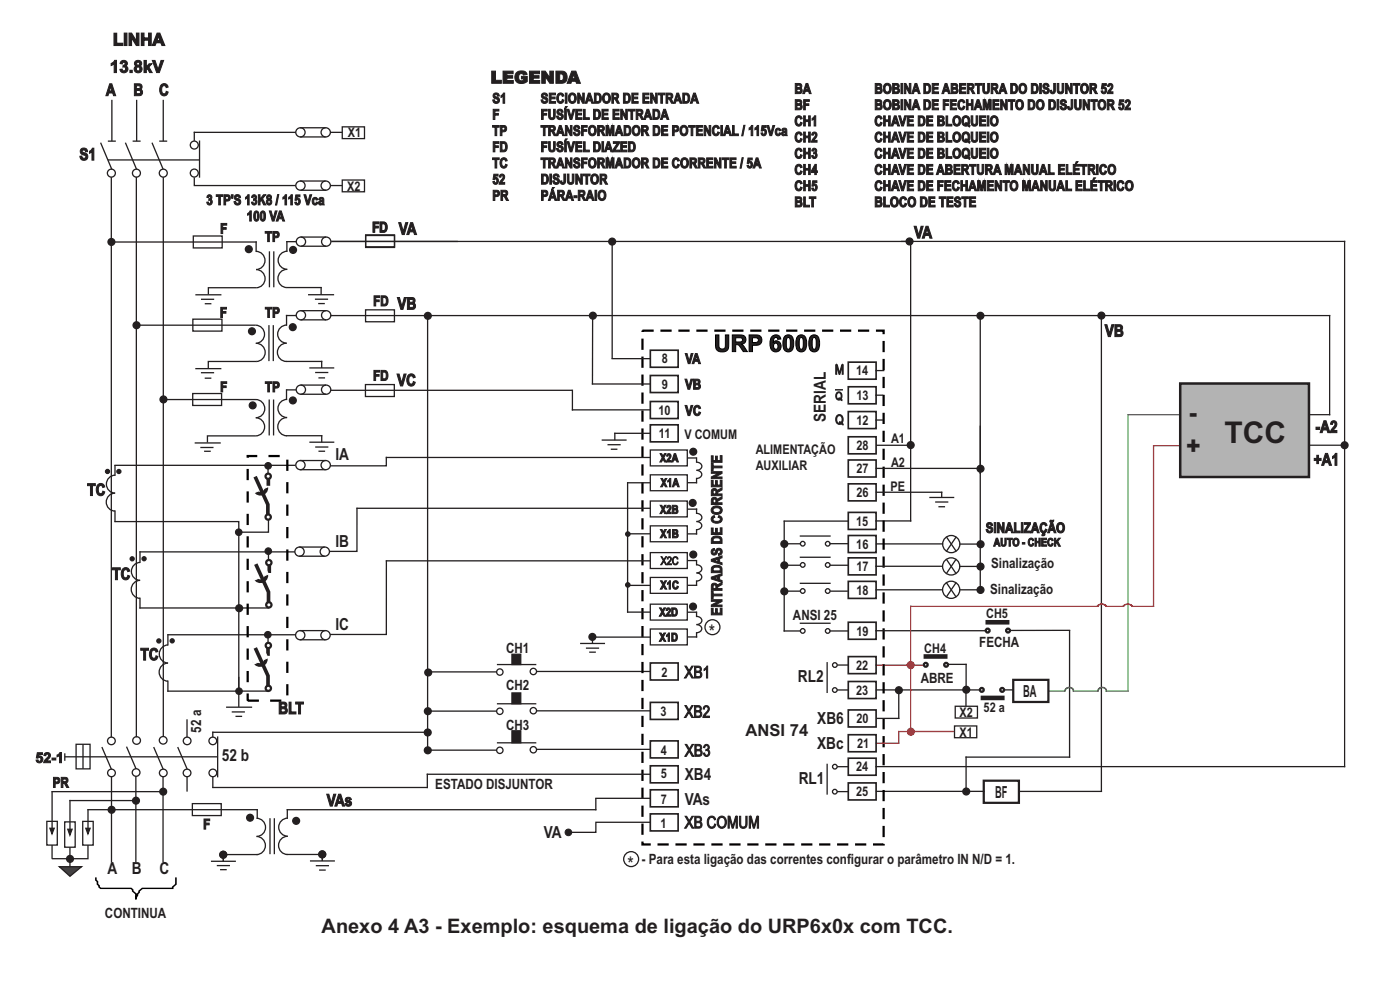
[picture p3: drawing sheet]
<svg xmlns="http://www.w3.org/2000/svg" width="297mm" height="210mm" viewBox="0 0 297 210" stroke-linecap="round" stroke-linejoin="round" font-family="sans-serif">
<path d="M239.2 88h11.1" fill="none" stroke="#2baf32" stroke-width=".28"/>
<path d="M244.6 94.5h5.8" fill="none" stroke="#ed1c24" stroke-width=".28"/>
<path d="M250.4 81.4h27.3v19.8h-27.3z" fill-rule="evenodd" fill="#b3b3b3" stroke="#231f20" stroke-width=".53"/>
<g fill="none" stroke="#231f20" stroke-width=".28">
<path d="M21.3 30.3l2.4 5.7M22.9 29.9h1.7M22.9 33.9h19.5M23.6 37.6v118.8M23.7 21.2v8.7M26.6 30.3l2.4 5.7M28.1 29.9h1.7M28.9 37.5v118.9M29 21.2v8.7M32.2 30.3l2.4 5.7M33.8 29.9h1.7M34.6 21.2v8.7"/>
<path d="M34.6 37.6v118.7M41.1 28.1h21.7M41.2 27.9v2M41.2 37.6v1.8h21.5M42.3 29.8v7.9M63.7 38.4h5.4M63.7 27.1h5.4M63.7 29h5.4M70.1 28.1h2.5M70.1 39.4h2.5M72.6 26.9h4.7v2.5h-4.7zM72.6 38.2h4.7v2.5h-4.7z"/>
<path d="M23.9 51.3h30.6M41 50.1h6.1v2.5h-6.1zM54.3 53.3a1.93 1.93 0 0 1 1.9 1.9 1.93 1.93 0 0 1-1.9 2 1.93 1.93 0 0 1 1.9 1.9 1.93 1.93 0 0 1-1.8 1.9M54.3 51.2v2.3M57.2 53.3v7.6M58.1 53.3v7.6M60.7 51.3h2.2M60.8 57.1a1.93 1.93 0 0 0-1.8 2 1.93 1.93 0 0 0 1.9 1.9M60.9 51.1v2.3M61 53.3a1.93 1.93 0 0 0-2 1.9 1.93 1.93 0 0 0 2 1.9M63.8 50.3h5.4M63.8 40.4h5.4"/>
<path d="M63.8 52.2h5.4M77.6 49.8h6.1v2.6h-6.1zM193.2 51.1v59.5M29.2 69h25M40.9 67.7h6.2v2.5h-6.2zM60.7 66.9h2.1M63.8 65.9h5.4M63.8 67.8h5.4M65.3 62.5h5.6M66.8 63.5h2.8M67.5 64.4h1.4M68.1 60.9v1.7"/>
<path d="M77.6 65.7h6.1v2.6h-6.1zM208 66.9v58.6M24.3 98.7h38.4M24.4 98.6v2.3M34.8 84.8h19.5M40.9 83.5h6.1v2.5h-6.1zM60.8 82.7h2M60.8 82.6v2.3M63.7 97.7h5.4M63.7 99.6h5.4M63.7 81.7h5.5M63.7 83.6h5.5"/>
<path d="M81.9 97h56M82 96.9v1.9h-11.9M185.9 94.5h7.3M24.3 110.6h26.4v35.5M24.4 108.3v2.5M24.4 104.6a1.9 1.9 0 0 0-1.9 1.9 1.9 1.9 0 0 0 1.9 1.9M24.4 100.8a1.9 1.9 0 0 0-1.8 1.9 1.9 1.9 0 0 0 1.8 1.9M29.6 117.1h33M29.7 116.9v2.5M29.7 119.3a1.9 1.9 0 0 0-1.8 1.9 1.9 1.9 0 0 0 1.8 1.9M63.5 116h5.4M63.5 118h5.4"/>
<path d="M166.2 115.3h3.7M176 115.3h3.9M185.7 110.5h7.6M185.8 115.4h14.3M200.8 113.9l2 3M202.8 113.9l-2 3M29.7 126.8v2.3M29.7 123.1a1.9 1.9 0 0 0-1.9 1.9 1.9 1.9 0 0 0 1.9 1.9M35.5 134.6h27.2M35.6 134.5v2.4M35.7 136.8a1.92 1.92 0 0 0-1.9 1.9 1.92 1.92 0 0 0 1.9 1.9M63.6 133.8h5.4"/>
<path d="M63.6 135.7h5.4M70 134.7h.1M13.7 159.8v1.6M16.1 157.9h3v5.2h-3zM17.6 157.9v5.2M21.6 158.5l2.1 4.7M26.8 158.4l2.1 4.7M32.6 158.5l2 4.7M35.5 146.6h15.2M35.6 144.4v2.3M35.6 140.7a1.92 1.92 0 0 0-1.8 1.9 1.92 1.92 0 0 0 1.8 1.9M37.7 158.5l2 4.7"/>
<path d="M39.7 152.6v3.8M45.1 155.2v1.2M46.2 156.2v8.7M48 150h5.5M49.2 151h2.8M50 152h1.4M50.7 143.6v6.4M113.8 142.4h24.2M113.9 159h24.1M185.8 146.3h22.1M202.5 154h4.7v2.5h-4.7zM202.6 149.8h4.8v2.5h-4.8z"/>
<path d="M204.9 146.3v3.5M9.9 174.2h2.3v5.1h-2.3zM10.9 167.9h23.7M11 179.3v2.8M11.1 167.8v7.9M13.7 174.3h2.2v5.4h-2.2zM13.7 160.5h32.6M14.7 169.8h14.1M14.8 179.7v4.2M14.8 169.7v6.2M17.6 174.2h2.2v5.1h-2.2zM18.5 171.8h36.2"/>
<path d="M18.7 179.3v2.8h-7.7M18.7 171.6v4.1M23.7 164.8v18.1M28.8 164.7v18.2M34.6 164.8v18.1M39.7 164.8v3.1M45.2 164.8v2.4M175.5 162v6.6M177.6 167.9h2.4M177.6 162.6h2.4M185.7 162.6h99.7M185.8 167.9h23.1"/>
<circle cx="23.6" cy="36.7" r=".85"/>
<circle cx="28.9" cy="36.7" r=".85"/>
<circle cx="34.6" cy="36.7" r=".85"/>
<circle cx="41.2" cy="30.8" r=".85"/>
<circle cx="41.2" cy="36.7" r=".85"/>
<circle cx="63.7" cy="39.4" r=".98"/>
<circle cx="63.7" cy="28.1" r=".98"/>
<circle cx="69.1" cy="39.4" r=".98"/>
<circle cx="69.1" cy="28.1" r=".98"/>
<circle cx="63.8" cy="51.3" r=".98"/>
<circle cx="69.2" cy="51.3" r=".98"/>
<circle cx="63.8" cy="66.9" r=".98"/>
<circle cx="69.2" cy="66.9" r=".98"/>
<circle cx="63.7" cy="98.7" r=".98"/>
<circle cx="63.8" cy="82.7" r=".98"/>
<circle cx="69.1" cy="98.7" r=".98"/>
<circle cx="69.2" cy="82.7" r=".98"/>
<circle cx="63.5" cy="117" r=".98"/>
<circle cx="68.9" cy="117" r=".98"/>
<circle cx="201.8" cy="115.4" r="1.82"/>
<circle cx="63.7" cy="134.7" r=".98"/>
<circle cx="69.1" cy="134.7" r=".98"/>
<circle cx="23.6" cy="157.2" r=".81"/>
<circle cx="29" cy="157.1" r=".81"/>
<circle cx="34.6" cy="157" r=".81"/>
<circle cx="39.7" cy="157.2" r=".81"/>
<circle cx="45.2" cy="157.2" r=".81"/>
<circle cx="23.7" cy="164" r=".81"/>
<circle cx="28.9" cy="163.9" r=".81"/>
<circle cx="34.6" cy="164" r=".81"/>
<circle cx="39.7" cy="164" r=".81"/>
<circle cx="45.2" cy="164" r=".81"/>
<circle cx="177.1" cy="167.9" r=".49"/>
<circle cx="177.1" cy="162.6" r=".49"/>
</g>
<g fill="#231f20" stroke="#231f20" stroke-width=".28">
<path d="M14.4 175.9h.9l-.5 1.3z" fill-rule="evenodd"/>
<path d="M10.6 175.7h.9l-.5 1.2z" fill-rule="evenodd"/>
<path d="M18.2 175.7h.9l-.4 1.2z" fill-rule="evenodd"/>
<circle cx="22.8" cy="100" r=".43"/>
<circle cx="25.2" cy="100" r=".43"/>
<circle cx="33.7" cy="136" r=".43"/>
<circle cx="36.5" cy="135.9" r=".43"/>
<circle cx="28" cy="118.5" r=".43"/>
<circle cx="30.6" cy="118.5" r=".43"/>
<circle cx="23.6" cy="51.3" r=".72"/>
<circle cx="50.7" cy="129" r=".72"/>
<circle cx="28.8" cy="169.8" r=".72"/>
<circle cx="23.7" cy="171.8" r=".72"/>
<circle cx="34.6" cy="167.9" r=".72"/>
<circle cx="29" cy="69" r=".73"/>
<circle cx="34.7" cy="84.7" r=".72"/>
<circle cx="193.2" cy="94.4" r=".72"/>
<circle cx="208" cy="67" r=".72"/>
<circle cx="62.2" cy="53" r=".72"/>
<circle cx="14.9" cy="182.2" r=".72"/>
</g>
<path d="M185.7 141.1h10.1M193.4 155.2h9" fill="none" stroke="#ed1c24" stroke-width=".28"/>
<path d="M136.3 70.1h51.2v109h-51.2z" fill="none" stroke="#000" stroke-width=".48" stroke-dasharray="2.4 1.4" stroke-linecap="butt"/>
<path d="M12.6 183.8h4.7l-2.5 2.1z" fill-rule="evenodd" fill="#414142" stroke="#231f20" stroke-width=".28"/>
<g fill="none" stroke="#231f20" stroke-width=".28">
<path d="M70.3 51.2h123M77.6 50h6.1v2.5h-6.1zM129.9 51.2v24.9M41.4 78.2h5.6M41.4 62.5h5.6M42.6 79.1h2.8M42.6 63.5h2.8M43.4 64.4h1.5M54.2 69a1.93 1.93 0 0 1 1.9 1.9 1.93 1.93 0 0 1-1.9 1.9M54.4 61h-10.2v1.4M54.4 72.8a1.93 1.93 0 0 1 1.9 1.9 1.93 1.93 0 0 1-1.9 2M54.5 76.7h-10.3v1.4"/>
<path d="M57.1 69v7.6M58 69v7.6M60.7 76.7h7.7M60.7 72.8a1.93 1.93 0 0 0-1.9 1.9 1.93 1.93 0 0 0 2 2M60.8 66.8v2.3M60.8 61h7.4M60.9 68.9a1.93 1.93 0 0 0-2 2 1.93 1.93 0 0 0 2 1.9M65.6 78h5.3M66.9 79h2.8M68.2 76.5v1.6M70.1 66.9h163.7M90.7 66.8v92.1"/>
<path d="M125.7 66.9v14.7M129.7 76.1h8.3M185.7 78.6h1.9M233.7 66.8v101.1M41.3 94h5.5M42.5 94.9h2.8M43.3 95.7h1.4M43.4 80.2h1.4M54.2 88.6a1.93 1.93 0 0 1 1.9 1.9 1.93 1.93 0 0 1-1.8 2h-10.3v1.4M54.3 84.8a1.93 1.93 0 0 1 1.9 1.9 1.93 1.93 0 0 1-1.9 1.9M56.9 98.9v1.7M57.1 84.7v7.7"/>
<path d="M58 84.7v7.7M60.7 92.4h7.7M60.8 88.6a1.93 1.93 0 0 0-1.9 1.9 1.93 1.93 0 0 0 1.9 1.9M60.9 84.7a1.93 1.93 0 0 0-1.9 2 1.93 1.93 0 0 0 1.9 1.9M65.6 93.8h5.3M66.9 94.8h2.8M67.5 80.2h1.5M67.6 95.7h1.4M68.3 92.3v1.5M70.1 82.8h51.3M77.5 81.6h6.2v2.5h-6.2zM121.3 86.9h16.7"/>
<path d="M121.4 82.7v4.4M125.5 81.5h12.5M127.6 93.3h5.3M128.9 94.3h2.8M129.6 95.3h1.4M130.3 91.9h7.7M130.4 91.8v1.6M138 95.5h7.8v3.3h-7.8zM145.8 97.1h2M147.8 98a.9 .9 0 0 1 1.1 .9 .9 .9 0 0 1-1.1 .9 .9 .9 0 0 1 1.1 .8 .9 .9 0 0 1-1.2 .9M147.8 97v1.2M185.7 83.8h1.7"/>
<path d="M185.7 89.1h1.7M185.7 99.4h22.2M57 110.3v2.6h-6.4M57 116.7v2.2M75.6 107.8h62.4M75.7 107.7v9.3h-5.8M81.8 119h56.1M82 118.9v15.7h-12M133 102.4h5M133.1 113.2h4.9M133.1 102.3v27.7M138 100.7h7.8v3.4h-7.8z"/>
<path d="M138 106.3h7.8v3.3h-7.8zM138 117.2h7.8v3.4h-7.8zM138 111.5h7.8v3.4h-7.8zM145.8 108h2.1M145.8 102.4h2.1M145.8 113.2h2.1M145.8 118.9h2M147.8 108.9a.9 .9 0 0 1 1.1 .9 .9 .9 0 0 1-1.1 .8 .9 .9 0 0 1 1.1 .9 .9 .9 0 0 1-1.2 .9M147.8 119.8a.9 .9 0 0 1 1.1 .9 .9 .9 0 0 1-1.1 .8M147.8 101.4v1.1M147.8 107.9v1.1M147.8 112.2v1.2"/>
<path d="M147.8 118.8v1.1M166.2 110.5h13.8M166.4 119.9h3.5M166.4 110.4v23.6M169.7 118.2h6.5M169.7 113.7h6.5M176 119.9h4.1M185.8 104.4h14.1M197.1 105.5h5.3M198.4 106.5h2.8M199.1 107.5h1.4M199.8 104.3v1.2"/>
<path d="M200.8 118.6l2 3M202.8 118.6l-2 3M203.5 115.4h4.5M29.6 129h27.5M56.9 135.1v1.4M123.1 136.5h5.3M124.3 137.5h2.8M125 138.3h1.4M125.7 135.3v1.2M125.8 135.1h12.3M133 129.8h5M133.1 124.2h4.9"/>
<path d="M138 128.2h7.8v3.3h-7.8zM138 122.5h7.8v3.4h-7.8zM138 133.4h7.8v3.4h-7.8zM145.8 124.2h2.1M145.8 129.9h2.1M145.8 135.1h2.1M147.7 121.5a.9 .9 0 0 1 1.2 .9 .9 .9 0 0 1-1.2 .9M147.8 130.8a.9 .9 0 0 1 1.1 .8 .9 .9 0 0 1-1.1 .9 .9 .9 0 0 1 1.1 .9 .9 .9 0 0 1-1.2 .8M147.8 123.1v1.2M147.8 129.7v1.2M147.8 134.1v1.1M166.2 133.8h3.6"/>
<path d="M166.3 125.4h3.6M169.7 132.2h6.5M169.7 123.7h6.5M175.9 133.8h4.1M176.1 125.4h3.8M185.7 133.8h23.4M185.7 120.1h14.2M185.7 125.1h14.3M200.8 123.6l2 3M202.8 123.6l-2 3M203.5 120.1h4.5M203.5 125.1h4.5"/>
<path d="M226.9 133.6v27.1M227 133.7h-12.6M45 155.3h45.8M56.9 146.3v.3h-6.4M90.6 142.5h14.7M90.6 159.1h14.7M90.8 150.8h14.5M105.4 141h8.4M105.4 149.3h8.4M105.4 157.6h8.4M113.9 150.8h24.1M175.5 140.4v6.6"/>
<path d="M177.6 146.4h2.4M177.6 141.1h2.4M186 152.4h4.8M190.7 146.2v6.3M201.1 140.9h4M205 140.8v5.6M213.1 146.3h1.9M40.8 170.5h6.1v2.5h-6.1zM45 167h45.8M54.4 177.4a1.93 1.93 0 0 1 1.9 1.9 1.93 1.93 0 0 1-1.9 2M54.4 173.6a1.93 1.93 0 0 1 1.9 1.9 1.93 1.93 0 0 1-1.9 1.9M54.6 171.6v2.1"/>
<path d="M57.3 173.6v7.6M58.2 173.6v7.6M60.8 171.8h65.7M60.9 171.6v2.1M61 177.4a1.93 1.93 0 0 0-1.9 1.9 1.93 1.93 0 0 0 1.9 2M61.1 173.5a1.93 1.93 0 0 0-2 2 1.93 1.93 0 0 0 2 1.9M90.5 164.2h47.5M90.7 164.1v3.1M126.3 169.3h11.7M126.4 169.3v2.6M137.9 174.4h-11.5v2.2h-6.3M204.8 160.6h22.2"/>
<path d="M204.9 160.5v7.3M216.1 167.9h17.7M44.8 182.7h5.2M46 183.6h2.8M46.7 184.5h1.4M47.2 181.3h7.5M47.4 181.5v1.2M60.8 181.3h7.4M65.8 182.6h5.2M67 183.6h2.8M67.7 184.6h1.4M68.4 181.4v1.2"/>
<circle cx="170.3" cy="115.3" r=".49"/>
<circle cx="170.3" cy="119.8" r=".49"/>
<circle cx="175.6" cy="119.8" r=".49"/>
<circle cx="175.6" cy="115.3" r=".49"/>
<circle cx="151.1" cy="133" r="1.58"/>
<circle cx="170.3" cy="133.8" r=".49"/>
<circle cx="170.3" cy="125.4" r=".49"/>
<circle cx="175.6" cy="133.8" r=".49"/>
<circle cx="175.6" cy="125.4" r=".49"/>
<circle cx="201.8" cy="120.1" r="1.82"/>
<circle cx="201.8" cy="125.1" r="1.82"/>
<circle cx="106" cy="142.6" r=".67"/>
<circle cx="106" cy="150.9" r=".67"/>
<circle cx="106" cy="159.2" r=".67"/>
<circle cx="113.1" cy="150.8" r=".67"/>
<circle cx="113.1" cy="159" r=".67"/>
<circle cx="113.1" cy="142.4" r=".67"/>
<circle cx="177.1" cy="146.4" r=".49"/>
<circle cx="177.1" cy="141.1" r=".49"/>
<circle cx="133.9" cy="182.2" r="1.58"/>
</g>
<g fill="#231f20" stroke="#231f20" stroke-width=".28">
<path d="M108.6 138.8h1.9v2.2h-1.9z" fill-rule="evenodd"/>
<path d="M108.6 147h1.9v2.3h-1.9z" fill-rule="evenodd"/>
<path d="M108.6 155h1.9v2.6h-1.9z" fill-rule="evenodd"/>
<circle cx="133.2" cy="124.1" r=".46"/>
<circle cx="133.2" cy="113.3" r=".46"/>
<circle cx="52.8" cy="52.9" r=".72"/>
<circle cx="53.5" cy="70.3" r=".72"/>
<circle cx="53.6" cy="86" r=".72"/>
<circle cx="62.1" cy="69.4" r=".72"/>
<circle cx="62.1" cy="84.9" r=".72"/>
<circle cx="53.1" cy="173.5" r=".72"/>
<circle cx="62.8" cy="174.1" r=".72"/>
<circle cx="68.4" cy="181.2" r=".72"/>
<circle cx="129.9" cy="51.2" r=".72"/>
<circle cx="125.8" cy="67" r=".72"/>
<circle cx="125.7" cy="135.1" r=".72"/>
<circle cx="90.8" cy="67" r=".72"/>
<circle cx="90.8" cy="142.7" r=".72"/>
<circle cx="90.8" cy="150.9" r=".72"/>
<circle cx="90.7" cy="159.2" r=".72"/>
<circle cx="205" cy="167.9" r=".72"/>
<circle cx="205" cy="146.3" r=".72"/>
<circle cx="285.2" cy="94.4" r=".72"/>
<circle cx="166.4" cy="125.4" r=".72"/>
<circle cx="166.4" cy="119.9" r=".72"/>
<circle cx="166.4" cy="115.4" r=".72"/>
<circle cx="208" cy="115.4" r=".72"/>
<circle cx="208" cy="120.2" r=".72"/>
<circle cx="208" cy="125.1" r=".72"/>
<circle cx="208" cy="99.4" r=".72"/>
<circle cx="147.1" cy="95.8" r=".72"/>
<circle cx="146.9" cy="106.7" r=".72"/>
<circle cx="147.1" cy="117.6" r=".72"/>
<circle cx="147" cy="128.7" r=".72"/>
<circle cx="47.4" cy="181.3" r=".72"/>
<circle cx="190.7" cy="146.4" r=".72"/>
<circle cx="90.7" cy="155.4" r=".72"/>
<circle cx="233.7" cy="66.9" r=".72"/>
<circle cx="193" cy="51.2" r=".72"/>
</g>
<g fill="#231f20" stroke="#231f20" stroke-width=".21">
<circle cx="50.7" cy="146.6" r=".7"/>
<circle cx="56.8" cy="134.6" r=".7"/>
<circle cx="56.9" cy="116.9" r=".7"/>
<circle cx="56.9" cy="98.8" r=".7"/>
<circle cx="50.6" cy="112.9" r=".7"/>
<circle cx="120.6" cy="176.6" r=".7"/>
</g>
<g fill="none" stroke="#231f20" stroke-width=".48">
<path d="M215 144.2h7.4v4.7h-7.4zM208.7 165.6h7.5v4.7h-7.5z"/>
<circle cx="56.9" cy="109.7" r=".56"/>
<circle cx="56.9" cy="101" r=".56"/>
<circle cx="57" cy="119.3" r=".56"/>
<circle cx="56.9" cy="136.9" r=".56"/>
<circle cx="57" cy="128.3" r=".56"/>
<circle cx="209.5" cy="133.8" r=".41"/>
<circle cx="213.8" cy="133.8" r=".41"/>
<circle cx="56.9" cy="146" r=".56"/>
<circle cx="196.4" cy="141" r=".41"/>
<circle cx="200.7" cy="141" r=".41"/>
<circle cx="208.3" cy="146.3" r=".41"/>
<circle cx="212.6" cy="146.3" r=".41"/>
</g>
<path d="M54.1 104l2.3-1a1.25 1.25 0 0 1-.6 1.6 1.25 1.25 0 0 1-1.7-.6zM54.1 101.1l2.7 5.9v2.3M54.3 119.7l2.7 5.9v2.2M56.9 101.4v1.6M57.1 119.9v1.6M54.1 122.6l2.3-1.1a1.25 1.25 0 0 1-.6 1.7 1.25 1.25 0 0 1-1.7-.6zM54.2 137.4l2.7 6v2.2M56.9 137.5v1.6M54 140.3l2.3-1a1.25 1.25 0 0 1-.6 1.7 1.25 1.25 0 0 1-1.7-.7z" fill="none" stroke="#231f20" stroke-width=".78" stroke-linecap="butt"/>
<g fill="#fff" stroke="#fff" stroke-width=".21">
<path d="M53.2 139.5l3-1.3 .6 1.3-2.9 1.4z" fill-rule="evenodd"/>
<path d="M53.2 121.7l3-1.3 .7 1.4-3 1.3z" fill-rule="evenodd"/>
<path d="M53.2 103.1l3.1-1.3 .7 1.4-3.1 1.3z" fill-rule="evenodd"/>
</g>
<path d="M52.5 96.7h8.5v51.9h-8.5z" fill="none" stroke="#000" stroke-width=".48" stroke-dasharray="2.4 2.4" stroke-linecap="butt"/>
<path d="M195.9 139.3h5.1M209.1 132h5M208 148h5.1" fill="none" stroke="#231f20" stroke-width=".98" stroke-linecap="butt"/>
<path d="M177.1 82.7h1.7" fill="none" stroke="#000" stroke-width=".28"/>
<path d="M222.5 146.6h3.5" fill="none" stroke="#2baf32" stroke-width=".28"/>
<path d="M20.3 186.1v.6l.4 .3v.6l.7 .8h6.4l.3 .3v.3a1.06 1.06 0 0 1 .7 1.5v.3l.7-1.8 .7-.6h6.4v-.2a1.06 1.06 0 0 0 .7-1.5v-.6" fill="none" stroke="#000" stroke-width=".31"/>
<path d="M185.8 157.6h5M190.5 155.2h2.9M190.7 155v2.8" fill="none" stroke="#ed1c24" stroke-width=".28"/>
<g fill="none" stroke="#231f20" stroke-width=".35">
<path d="M138 74.3h5.9v3.6h-5.9zM138 79.7h5.9v3.6h-5.9zM180 76.8h5.9v3.6h-5.9zM138 85.2h5.9v3.6h-5.9zM138 90.1h5.9v3.6h-5.9zM180 97.6h5.9v3.6h-5.9zM180 92.7h5.9v3.6h-5.9zM180 87.3h5.9v3.6h-5.9zM180 82h5.9v3.7h-5.9zM180 118.3h5.9v3.6h-5.9zM180 113.6h5.9v3.6h-5.9zM180 108.7h5.9v3.6h-5.9z"/>
<path d="M180 102.6h5.9v3.6h-5.9zM180 139.3h5.9v3.6h-5.9zM180 132h5.9v3.6h-5.9zM180 123.3h5.9v3.6h-5.9zM138 140.6h5.9v3.6h-5.9zM138 149h5.9v3.6h-5.9zM138 157.2h5.9v3.6h-5.9zM180 144.6h5.9v3.6h-5.9zM180 150.6h5.9v3.6h-5.9zM180 155.9h5.9v3.6h-5.9zM138 172.6h5.9v3.7h-5.9zM138 162.4h5.9v3.7h-5.9z"/>
<path d="M138 167.5h5.9v3.6h-5.9zM180 160.8h5.9v3.6h-5.9zM180 166.1h5.9v3.6h-5.9z"/>
</g>
<path d="M191.2 51.2h94.2M285.2 51.1v111.6M233.7 66.9h48.5M282.1 66.8v21.3M277.7 88h4.5M277.7 94.4h7.7" fill="none" stroke="#231f20" stroke-width=".26"/>
<path d="M226.2 146a.98 .98 0 0 1 1.6 .6 .97 .97 0 0 0-1-.7 .97 .97 0 0 0-.9 .7z" fill="#231f20" stroke="#2baf32" stroke-width=".26"/>
<path d="M227.6 146.6h5.5" fill="none" stroke="#2baf32" stroke-width=".28"/>
<path d="M233.2 146a.98 .98 0 0 1 1.6 .6 .97 .97 0 0 0-1-.7 .97 .97 0 0 0-.9 .7z" fill="#231f20" stroke="#2baf32" stroke-width=".26"/>
<path d="M239.3 87.8v58.9M234.6 146.6h4.8" fill="none" stroke="#2baf32" stroke-width=".28"/>
<path d="M193.1 128.6h39.9" fill="none" stroke="#ed1c24" stroke-width=".28"/>
<path d="M232.9 128.4a1.27 1.27 0 0 1 1.8 .2 1.25 1.25 0 0 0-1.9 0z" fill="#231f20" stroke="#ed1c24" stroke-width=".26"/>
<path d="M234.5 128.6h4" fill="none" stroke="#ed1c24" stroke-width=".28"/>
<path d="M238.4 128.4a1.27 1.27 0 0 1 1.8 .2 1.25 1.25 0 0 0-1.9 0z" fill="#231f20" stroke="#ed1c24" stroke-width=".26"/>
<path d="M244.7 94.5v34.2M193.2 128.5v27.4M240 128.6h4.9" fill="none" stroke="#ed1c24" stroke-width=".28"/>
<g fill="#ed1c24" stroke="#ed1c24" stroke-width=".28">
<circle cx="193.2" cy="141.1" r=".72"/>
<circle cx="193.2" cy="155.2" r=".72"/>
</g>
<text font-size="6.3" fill="#231f20" x="259.8" y="93.9">TCC</text>
<g font-size="4.9" fill="#231f20">
<text x="151.4" y="74.6">URP 6000</text>
<text x="252.3" y="89.3">-</text>
<text x="251.5" y="96.3">+</text>
</g>
<g font-size="4.2" fill="#231f20">
<text x="150.4" y="135.5">*</text>
<text x="133.1" y="184.7">*</text>
<text x="68.2" y="197.9">Anexo 4 A3 - Exemplo: esquema de ligação do URP6x0x com TCC.</text>
</g>
<g font-size="3.6" fill="#231f20">
<text x="23.9" y="9.6">LINHA</text>
<text x="23.3" y="15.4">13.8kV</text>
<text x="104.1" y="17.7">LEGENDA</text>
</g>
<g font-size="3.5" fill="#231f20">
<text x="22.5" y="20.3">A</text>
<text x="28.3" y="20.3">B</text>
<text x="33.7" y="20.3">C</text>
<text x="16.8" y="34">S1</text>
<text x="84.6" y="49.8">VA</text>
<text x="193.9" y="50.5">VA</text>
<text x="84.3" y="65.6">VB</text>
<text x="234.4" y="71.4">VB</text>
<text x="84.2" y="81.9">VC</text>
<text x="175.2" y="89.5" transform="rotate(-90 175.2 89.5)">SERIAL</text>
<text x="279.1" y="91.8">-A2</text>
<text x="71.2" y="97.6">IA</text>
<text x="278.7" y="98.7">+A1</text>
<text x="18.5" y="105.1">TC</text>
<text x="71.2" y="116">IB</text>
<text x="23.8" y="123">TC</text>
<text x="71.2" y="133.6">IC</text>
<text x="29.8" y="140">TC</text>
<text x="145.2" y="143.8">XB1</text>
<text x="169.3" y="144.6">RL2</text>
<text x="217.1" y="147.9">BA</text>
<text x="59" y="151.4">BLT</text>
<text x="145.2" y="152.2">XB2</text>
<text x="173.4" y="153.7">XB6</text>
<text x="47.1" y="161.3">52 b</text>
<text x="145.3" y="160.4">XB3</text>
<text x="158.2" y="156.1">ANSI 74</text>
<text x="173.4" y="158.9">XBc</text>
<text x="145.3" y="165.5">XB4</text>
<text x="169.4" y="166.2">RL1</text>
<text x="69.3" y="171">VAs</text>
<text x="145.3" y="170.7">VAs</text>
<text x="211.1" y="169.3">BF</text>
<text x="115.4" y="177.8">VA</text>
<text x="145.2" y="175.7">XB COMUM</text>
<text x="22.8" y="185.4">A</text>
<text x="28" y="185.4">B</text>
<text x="33.8" y="185.5">C</text>
</g>
<text font-size="3.2" fill="#231f20" x="153.2" y="130.6" transform="rotate(-90 153.2 130.6)">ENTRADAS DE CORRENTE</text>
<g font-size="3" fill="#231f20">
<text x="104.4" y="21.9">S1</text>
<text x="114.7" y="21.9">SECIONADOR DE ENTRADA</text>
<text x="168.5" y="19.9">BA</text>
<text x="168.5" y="23.3">BF</text>
<text x="185.5" y="23.3">BOBINA DE FECHAMENTO DO DISJUNTOR 52</text>
<text x="185.5" y="19.9">BOBINA DE ABERTURA DO DISJUNTOR 52</text>
<text x="104.4" y="25.3">F</text>
<text x="104.4" y="28.8">TP</text>
<text x="114.7" y="25.3">FUSÍVEL DE ENTRADA</text>
<text x="114.7" y="28.8">TRANSFORMADOR DE POTENCIAL / 115Vca</text>
<text x="168.5" y="26.7">CH1</text>
<text x="185.5" y="26.7">CHAVE DE BLOQUEIO</text>
<text x="104.4" y="32.2">FD</text>
<text x="104.4" y="35.6">TC</text>
<text x="114.7" y="32.2">FUSÍVEL DIAZED</text>
<text x="114.7" y="35.6">TRANSFORMADOR DE CORRENTE / 5A</text>
<text x="168.5" y="30.2">CH2</text>
<text x="168.5" y="33.6">CH3</text>
<text x="185.5" y="30.2">CHAVE DE BLOQUEIO</text>
<text x="185.5" y="33.6">CHAVE DE BLOQUEIO</text>
<text x="104.4" y="39.1">52</text>
<text x="114.7" y="39.1">DISJUNTOR</text>
<text x="168.5" y="37">CH4</text>
<text x="168.5" y="40.5">CH5</text>
<text x="185.5" y="40.5">CHAVE DE FECHAMENTO MANUAL ELÉTRICO</text>
<text x="185.5" y="37">CHAVE DE ABERTURA MANUAL ELÉTRICO</text>
<text x="43.8" y="43.5">3 TP'S 13K8 / 115 Vca</text>
<text x="52.3" y="46.9">100 VA</text>
<text x="104.4" y="42.5">PR</text>
<text x="114.7" y="42.5">PÁRA-RAIO</text>
<text x="168.5" y="43.9">BLT</text>
<text x="185.5" y="43.9">BLOCO DE TESTE</text>
<text x="46.7" y="49.5">F</text>
<text x="56.2" y="51.2">TP</text>
<text x="79" y="49.3">FD</text>
<text x="79.2" y="64.9">FD</text>
<text x="46.7" y="67.3">F</text>
<text x="56.2" y="67.3">TP</text>
<text x="145.4" y="77.1">VA</text>
<text x="46.7" y="83.1">F</text>
<text x="56.2" y="83.1">TP</text>
<text x="79.1" y="80.7">FD</text>
<text x="145.3" y="82.6">VB</text>
<text x="145.3" y="88.2">VC</text>
<text x="209.1" y="113">SINALIZAÇÃO</text>
<text x="210" y="125.9">Sinalização</text>
<text x="210.2" y="120.5">Sinalização</text>
<text x="168.2" y="131.6">ANSI 25</text>
<text x="207.8" y="137.2">FECHA</text>
<text x="107.4" y="138.4">CH1</text>
<text x="107.4" y="146.4">CH2</text>
<text x="195.3" y="144.9">ABRE</text>
<text x="42.7" y="155.4" transform="rotate(-90 42.7 155.4)">52 a</text>
<text x="107.4" y="154.8">CH3</text>
<text x="7.5" y="161.8">52-1</text>
<text x="11.2" y="167">PR</text>
<text x="92.3" y="167.4">ESTADO DISJUNTOR</text>
<text x="43.1" y="175.9">F</text>
<text x="136.1" y="183.2">- Para esta ligação das correntes configurar o parâmetro IN N/D = 1.</text>
<text x="22.3" y="194.7">CONTINUA</text>
</g>
<g font-size="2.8" fill="#231f20">
<text x="73.8" y="29.2">X1</text>
<text x="73.6" y="40.4">X2</text>
<text x="140.4" y="77.1">8</text>
<text x="140.4" y="82.5">9</text>
<text x="177.1" y="79.4">M</text>
<text x="181.6" y="79.6">14</text>
<text x="139.7" y="88">10</text>
<text x="177.2" y="90">Q</text>
<text x="181.7" y="84.9">13</text>
<text x="139.8" y="92.9">11</text>
<text x="145.2" y="93.1">V COMUM</text>
<text x="181.7" y="95.4">28</text>
<text x="181.7" y="90.1">12</text>
<text x="189" y="94">A1</text>
<text x="160.3" y="99.6">AUXILIAR</text>
<text x="160.3" y="96.4">ALIMENTAÇÃO</text>
<text x="181.7" y="100.3">27</text>
<text x="189" y="99">A2</text>
<text x="181.7" y="105.5">26</text>
<text x="188.9" y="104.1">PE</text>
<text x="181.6" y="111.6">15</text>
<text x="181.7" y="116.4">16</text>
<text x="181.7" y="121.2">17</text>
<text x="181.7" y="126.2">18</text>
<text x="209.2" y="131.1">CH5</text>
<text x="181.7" y="134.9">19</text>
<text x="140.3" y="143.6">2</text>
<text x="181.6" y="142.1">22</text>
<text x="196.1" y="138.4">CH4</text>
<text x="181.6" y="147.4">23</text>
<text x="140.1" y="152">3</text>
<text x="181.7" y="153.4">20</text>
<text x="203.6" y="152.1">X2</text>
<text x="208.7" y="151">52 a</text>
<text x="140.2" y="160.1">4</text>
<text x="181.8" y="158.7">21</text>
<text x="203.5" y="156.3">X1</text>
<text x="140.2" y="165.1">5</text>
<text x="181.6" y="163.7">24</text>
<text x="140.2" y="170.6">7</text>
<text x="181.6" y="168.9">25</text>
<text x="140.1" y="175.5">1</text>
</g>
<g font-size="2.5" fill="#231f20">
<text x="140" y="98">X2A</text>
<text x="140.2" y="103.3">X1A</text>
<text x="140" y="109">X2B</text>
<text x="140" y="114.1">X1B</text>
<text x="140.1" y="125">X1C</text>
<text x="139.9" y="130.7">X2D</text>
<text x="139.9" y="136">X1D</text>
</g>
<g font-size="2.4" fill="#231f20">
<text x="177.2" y="84.8">Q</text>
<text x="140.2" y="119.8">X2C</text>
<text x="210.8" y="115.9">AUTO - CHECK</text>
</g>
</svg>
